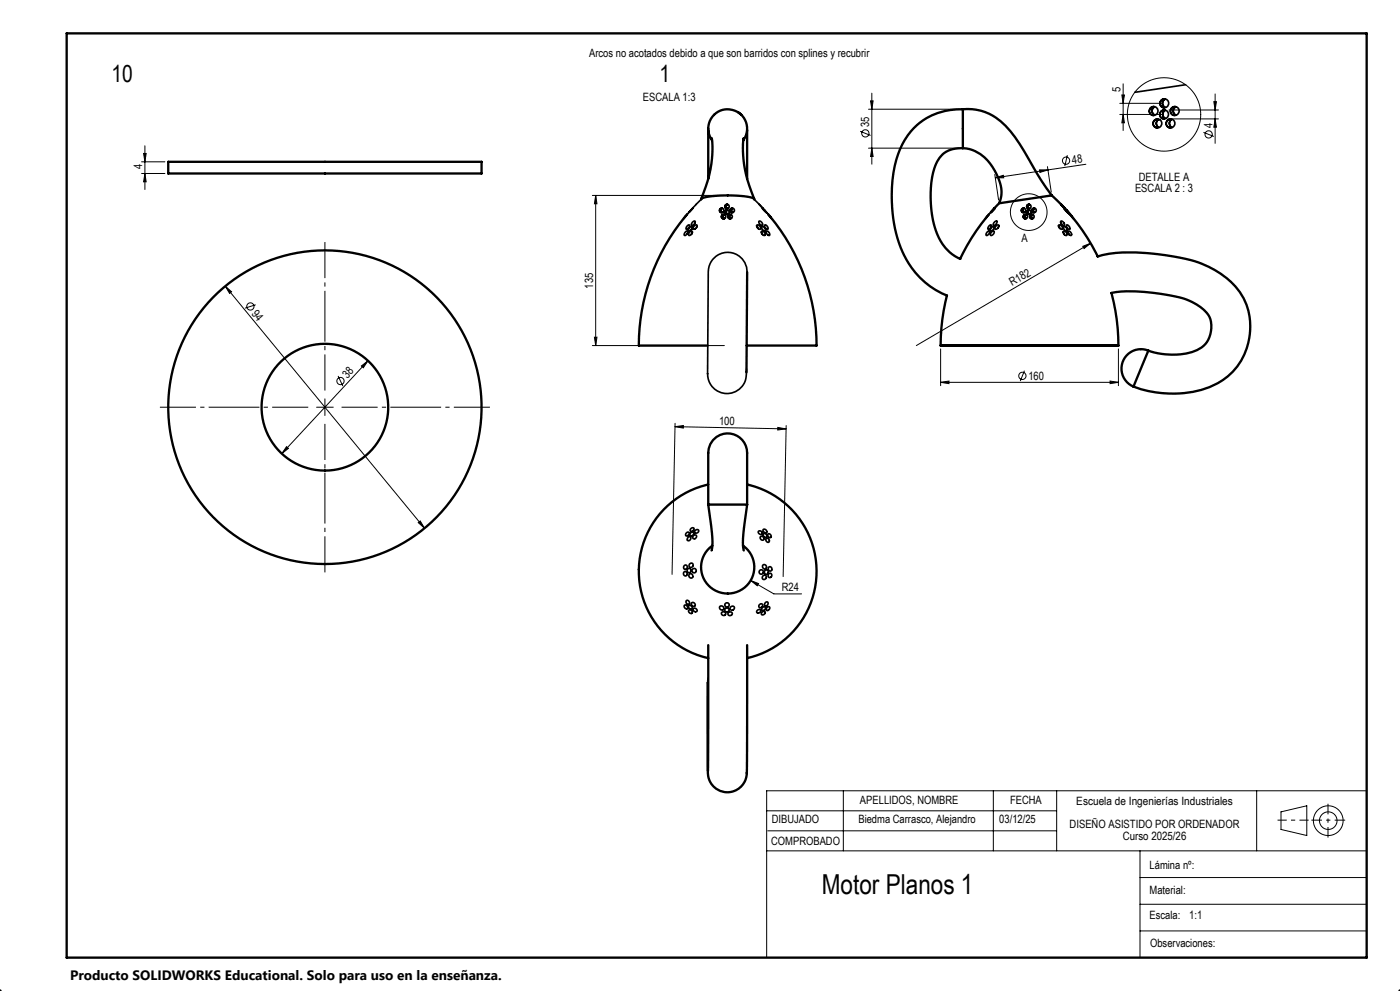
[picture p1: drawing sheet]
<svg xmlns="http://www.w3.org/2000/svg" width="420mm" height="297mm" viewBox="0 0 420 297" stroke-linecap="round" stroke-linejoin="round" font-family="sans-serif">
<g fill="none" stroke="#000" stroke-width=".7">
<path d="M20 10h390v277h-390zM212.5 39v14.6M221.5 33.7a5.8 5.8 0 0 1 1.5 8.3M222.4 34.4a5.8 5.8 0 0 0-7.9-.3 5.8 5.8 0 0 0-.9 7.9M224.1 39v14.6M288.9 32.7a19.4 19.4 0 0 0-20 15.2 42.6 42.6 0 0 0 3 29.9 24.3 24.3 0 0 0 12.2 10.8l-.5 2a60.6 60.6 0 0 0-1.4 13M288.9 32.7a15.8 15.8 0 0 1 14.2 6.6 152.7 152.7 0 0 1 9.3 14.9l3.1 4.4M288.9 32.7v11.7M50.5 48.5h94v3.5h-94zM210.3 59.8a3.6 3.6 0 0 1 3-1 33.4 33.4 0 0 1 12.8 .7l.2 .3M213.5 41.4l.1 .2a33.5 33.5 0 0 1-3.3 18.1M223.1 41.4a33.5 33.5 0 0 0 3.2 18.3"/>
<path d="M288.9 44.4a11.6 11.6 0 0 1 9.5 6.8 10.3 10.3 0 0 1 1.3 9.7l15.8-2.3M288.9 44.4a7.7 7.7 0 0 0-8.6 6 31.5 31.5 0 0 0 1.8 21.7 12.5 12.5 0 0 0 6 5.5M315.5 58.6l2.8 2.7M206.2 64.2a59.8 59.8 0 0 0-14.4 39.4h20.5M230.4 64.2a60.4 60.4 0 0 1 14.5 39.4h-20.9M296.7 64.2l-.3 .4a60.6 60.6 0 0 0-8.4 13M298.2 62.6l.2-.2-1.2 1.3zM299.4 61.3l-1.2 1.2M318.3 61.2l1.3 1.4zM319.2 62.4l1.3 1.3zM319.9 62.9l1.1 1.3zM321 64.2l.3 .3a60.6 60.6 0 0 1 8 12.4"/>
<path d="M329.3 76.9a38 38 0 0 1 15.1-1 51.7 51.7 0 0 1 18.1 4 20 20 0 0 1 12.5 16.4 19.3 19.3 0 0 1-14.7 20.6 33.9 33.9 0 0 1-20.2-1M224.1 81.6l-.2 30M282.2 103.6h53.3zM335.5 103.6a60.3 60.3 0 0 0-2.1-15.8 50.4 50.4 0 0 1 19.6 1.1 16.5 16.5 0 0 1 9.5 5.5 7.9 7.9 0 0 1-6.6 11.5 22.8 22.8 0 0 1-11.4-.8M344.5 105.1a5.8 5.8 0 0 0-7.6 3.1 5.8 5.8 0 0 0 3.2 7.7M344.5 105.1l-4.4 10.8M212.5 145.2a26.7 26.7 0 0 0-20.9 26 26.7 26.7 0 0 0 20.9 26M212.5 151.2a49.7 49.7 0 0 1 1 13.6v.2M212.5 151.2v-13a12.3 12.3 0 0 1 .6-5.1 5.9 5.9 0 0 1 7.2-2.8 5.9 5.9 0 0 1 3.8 6.6v14.3M212.5 151.2h11.6M224.1 151.2l-1.1 9.1-.1 2.8 .3 1.9M224.1 145.2a26.7 26.7 0 0 1 20.9 26 26.7 26.7 0 0 1-20.9 26"/>
<path d="M222.9 163.5a7.9 7.9 0 0 1 1.3 11.7 7.9 7.9 0 0 1-11.8 .1 7.9 7.9 0 0 1 1.3-11.7M212.5 193.3l-.1 37.7M224.1 193.3l-.1 38.4M212.3 204.6v13.7a112.8 112.8 0 0 0 .3 14.9 5.8 5.8 0 0 0 6.5 4.2 5.8 5.8 0 0 0 4.9-5.9"/>
<circle cx="97.5" cy="122" r="47"/>
<circle cx="97.5" cy="122" r="19"/>
</g>
<g fill="none" stroke="#000" stroke-width=".5">
<path d="M346.2 31.9a1.32 1.32 0 0 0-1.4 1.3 1.32 1.32 0 0 0 1.3 1.4M346.3 32.1a1.32 1.32 0 0 0 0 2.3 1.3 1.3 0 0 1-.1-2.3M347.3 35.7a1.33 1.33 0 0 0-1.3 1.3 1.33 1.33 0 0 0 1.3 1.3M347.5 35.9a1.32 1.32 0 0 0 0 2.2 1.3 1.3 0 0 1-.1-2.2M349.3 33a1.32 1.32 0 0 0-1.4 1.3 1.32 1.32 0 0 0 1.4 1.3M349.4 29.6a1.33 1.33 0 0 0-1.4 1.3 1.33 1.33 0 0 0 1.3 1.4M349.4 33.2a1.32 1.32 0 0 0 .1 2.3M349.5 32.1a1.32 1.32 0 0 1 0-2.3 1.28 1.28 0 0 0-.8 1.2 1.28 1.28 0 0 0 .7 1.1M349.5 33.1a1.31 1.31 0 0 0 0 2.3M351.2 35.7a1.32 1.32 0 0 0-1.3 1.3 1.32 1.32 0 0 0 1.3 1.3M351.4 35.9a1.31 1.31 0 0 0 0 2.2M351.4 35.9a1.33 1.33 0 0 0 .2 2.3"/>
<path d="M352.5 32.2l.2-.1a1.3 1.3 0 0 0 0 2.3 1.3 1.3 0 0 1-.2-2.2zM352.5 31.9a1.33 1.33 0 0 0-1.4 1.3 1.33 1.33 0 0 0 1.4 1.4M355.7 25.4l-15.3 2.3M210.6 59.6l-4.4 4.6M226 59.6l1.8 1.7M205.6 69.6l.5-.4a.77 .77 0 0 1 0 .9 .77 .77 0 0 1-.8 .3zM206.1 64.3l-1.1 1.3zM206.3 67.6l.4-.2a.87 .87 0 0 1-.9 1.2zM206.9 69.5l.6-.3a.75 .75 0 0 1 0 1 .75 .75 0 0 1-.9 .2zM206.9 68.2l.5-.3a.77 .77 0 0 1 0 .9 .77 .77 0 0 1-.9 .3zM207.6 68.4l-.1 .3M207.6 62.6l.3-.2-1.2 1.3z"/>
<path d="M207.7 69.6l-.3 .6M207.7 66.6l.7-.4a.88 .88 0 0 1-1 1.2zM208.2 67.7l.8-.3a.85 .85 0 0 1-.1 .9 .85 .85 0 0 1-1 .3zM208.9 68l.1 .2M216.5 62.5h.1l-.3 .7 .3 .4-.3-.3zM216.5 62.4a.66 .66 0 0 0-.6 .6 .66 .66 0 0 0 .6 .7M217.1 64.3a.66 .66 0 0 0-.7 .6 .66 .66 0 0 0 .7 .7M217.1 64.4l-.2 .7 .4 .4-.4-.5zM218 61.4l.2-.1-.4 .6 .4 .6-.4-.6zM218 63.1l.2-.1-.3 .5 .3 .6-.4-.5zM218.1 62.9a.66 .66 0 0 0-.7 .7 .66 .66 0 0 0 .7 .6M218.1 61.2a.66 .66 0 0 0-.6 .7 .66 .66 0 0 0 .6 .7"/>
<path d="M219.1 64.3a.66 .66 0 0 0-.7 .6 .66 .66 0 0 0 .6 .7M219.1 64.4l-.2 .7 .3 .4-.3-.4zM219.6 62.6l.2-.1-.3 .7 .3 .4-.4-.6zM219.7 62.4a.66 .66 0 0 0-.7 .6 .66 .66 0 0 0 .7 .7M227 67.7l.4 .7M227.1 67.5a.84 .84 0 0 1 .8 .3 .84 .84 0 0 1 .1 .9 1.04 1.04 0 0 1-.9-1.2zM227.7 66.3a.84 .84 0 0 1 .8 .3 .84 .84 0 0 1 .1 1 1.11 1.11 0 0 1-.9-1.3zM227.7 61.2l1.3 1.4zM228.4 69.6l.3 .7M228.5 69.3a.8 .8 0 0 1 .8 .4 .8 .8 0 0 1 0 .9 1.03 1.03 0 0 1-.8-1.3zM228.6 68a.83 .83 0 0 1 .8 .3 .83 .83 0 0 1 0 .9 1.05 1.05 0 0 1-.8-1.2zM228.7 62.4l1.2 1.3z"/>
<path d="M229 62.5l.3 .4M229.3 62.9l1.2 1.3zM229.4 67.4a.86 .86 0 0 1 .8 1.3 1.12 1.12 0 0 1-.8-1.3zM230 69.3a.92 .92 0 0 1 .8 1.3 .97 .97 0 0 1-.8-1.3zM230.4 64.2l1.1 1.4zM296.1 69.5l.5-.3a.76 .76 0 0 1 0 .9 .76 .76 0 0 1-.8 .3zM296.6 64.3l-1 1.3zM296.9 67.6l.4-.2a.88 .88 0 0 1-.9 1.2zM297.4 69.6l.6-.4a.76 .76 0 0 1 0 1 .76 .76 0 0 1-.9 .2zM297.6 68.1l.5-.2a.86 .86 0 0 1-.1 .9 .86 .86 0 0 1-.9 .3l.1-.5zM298.2 62.5l-1.5 1.7M298.3 66.5l.7-.2a.88 .88 0 0 1-1 1.1z"/>
<path d="M298.7 67.8l.8-.4a.85 .85 0 0 1-.1 .9 .85 .85 0 0 1-.9 .3zM299.7 67.8l-.3 .6M299.8 60.9l-.4 .4M307 62.6l.2-.1-.4 .7 .3 .4-.3-.4zM307.1 62.4a.66 .66 0 0 0-.7 .6 .66 .66 0 0 0 .7 .7M307.7 64.3a.66 .66 0 0 0-.7 .6 .66 .66 0 0 0 .6 .7M307.8 64.4l-.3 .4 .3 .7-.4-.6 .3-.5M308.7 62.9a.66 .66 0 0 0-.7 .7 .66 .66 0 0 0 .6 .6M308.7 61.2a.66 .66 0 0 0-.7 .7 .66 .66 0 0 0 .7 .7M308.7 61.3l-.3 .5 .3 .7M308.7 61.3l-.3 .6 .3 .6M308.8 63l-.4 .4 .4 .7-.4-.5 .3-.6"/>
<path d="M309.6 64.3a.66 .66 0 0 0-.7 .6 .66 .66 0 0 0 .7 .7M309.7 65.5l-.3-.7 .3-.4-.3 .6 .4 .5M310.3 62.5l-.3 .7 .3 .4-.3-.4zM310.3 62.4a.66 .66 0 0 0-.7 .6 .66 .66 0 0 0 .6 .7M317.5 67.7l.4 .7M317.6 67.5a.89 .89 0 0 1 .9 .3 .89 .89 0 0 1 .1 .9 1.01 1.01 0 0 1-1-1.2zM318.2 66.7l.3 .5M318.2 66.3a.92 .92 0 0 1 1 1.3 1.06 1.06 0 0 1-1-1.3zM318.9 69.5l.4 .8M319.1 69.3a.87 .87 0 0 1 .8 1.3 .95 .95 0 0 1-.8-1.3zM319.2 67.9a.89 .89 0 0 1 .8 1.3 1 1 0 0 1-.8-1.3zM319.5 62.5l.4 .4"/>
<path d="M320 67.4a.95 .95 0 0 1 .8 1.3 1.05 1.05 0 0 1-.8-1.3zM320.4 69.7l.3 .6M320.5 69.3a.88 .88 0 0 1 .8 1.3 .99 .99 0 0 1-.8-1.3zM321 64.2l1.1 1.4zM224.1 81.6a5.9 5.9 0 0 0-6.3-5.9 5.9 5.9 0 0 0-5.3 6.9l-.2 29.5M224 110.5a6.5 6.5 0 0 1-3.3 6.8 5.8 5.8 0 0 1-8.4-5.4M283.2 103.6h51.3zM206 159.6a.47 .47 0 0 1 .8 .1 .47 .47 0 0 1-.3 .7 .51 .51 0 0 1-.8 0 .51 .51 0 0 1 .3-.8zM207.2 159.7a.55 .55 0 0 1 1 0 .55 .55 0 0 1-.6 .8 .48 .48 0 0 1-.6-.2 .48 .48 0 0 1 .2-.6zM207.2 158.4a.52 .52 0 0 1 .9-.1 .52 .52 0 0 1-.3 .8 .44 .44 0 0 1-.7 0 .44 .44 0 0 1 .1-.7zM208.6 159a.58 .58 0 0 1 .7-.3 .58 .58 0 0 1 .3 .7 .58 .58 0 0 1-.7 .4l-.5-.3zM227.5 159.3a.64 .64 0 0 1 .9 0 .64 .64 0 0 1 0 .9 .75 .75 0 0 1-.9-.9z"/>
<path d="M228.9 158.7a.64 .64 0 0 1 .9 .1 .64 .64 0 0 1 0 .9 .78 .78 0 0 1-.9-1zM229.1 159.9a.66 .66 0 0 1 .8 .3 .66 .66 0 0 1-.1 .8 .72 .72 0 0 1-.7-.3 .72 .72 0 0 1 0-.8zM205.9 180a.63 .63 0 0 1 .9 .3 .63 .63 0 0 1-.4 .8 .77 .77 0 0 1-.5-1.1zM206.4 161.1a.53 .53 0 0 1 .9 0 .53 .53 0 0 1-.3 .8 .51 .51 0 0 1-.8-.1 .51 .51 0 0 1 .2-.7zM229.9 161.4a.63 .63 0 0 1 .8 .3 .63 .63 0 0 1-.4 .8 .77 .77 0 0 1-.4-1.1zM230.4 160a.61 .61 0 0 1 .9 .3 .61 .61 0 0 1-.4 .8 .75 .75 0 0 1-.5-1.1zM205.4 181.4a.61 .61 0 0 1 .8 .3 .61 .61 0 0 1-.3 .8 .74 .74 0 0 1-.5-1.1zM206.6 181.6a.63 .63 0 0 1 .9 .1 .63 .63 0 0 1-.1 .9 .77 .77 0 0 1-.8-1zM206.6 182.9a.63 .63 0 0 1 .9 .1 .63 .63 0 0 1-.1 .9 .78 .78 0 0 1-.8-1zM207.5 180.6a.61 .61 0 0 1 1 .3 .61 .61 0 0 1-.4 .8 .7 .7 0 0 1-.6-1.1zM208 182.4a.6 .6 0 0 1 .9 .1 .6 .6 0 0 1-.2 .9 .69 .69 0 0 1-.7-1zM227.2 182.9a.57 .57 0 0 1 .7-.2 .57 .57 0 0 1 .3 .7 .57 .57 0 0 1-.7 .3l-.5-.3z"/>
<path d="M227.8 181.2a.58 .58 0 0 1 .8-.1 .58 .58 0 0 1 .2 .7 .58 .58 0 0 1-.7 .3l-.5-.2zM228.6 183.5a.55 .55 0 0 1 .6-.3 .55 .55 0 0 1 .4 .6 .55 .55 0 0 1-.6 .4l-.6-.1zM228.7 182.1a.53 .53 0 0 1 .9-.1 .53 .53 0 0 1-.4 .9 .47 .47 0 0 1-.7-.1 .47 .47 0 0 1 .2-.7zM229.7 180.5a.54 .54 0 0 1 .8 .3 .54 .54 0 0 1-.4 .7 .53 .53 0 0 1-.8-.2 .53 .53 0 0 1 .4-.8zM230.1 182.1a.5 .5 0 0 1 .8-.1 .5 .5 0 0 1-.2 .8 .48 .48 0 0 1-.8 0 .48 .48 0 0 1 .2-.7zM212.5 203.2l-.2 1.4 .1 .5"/>
<circle cx="346.1" cy="33.3" r="1.33"/>
<circle cx="347.2" cy="37" r="1.33"/>
<circle cx="349.2" cy="34.3" r="1.34"/>
<circle cx="349.3" cy="31" r="1.34"/>
<circle cx="351.1" cy="37" r="1.34"/>
<circle cx="352.4" cy="33.3" r="1.34"/>
<circle cx="216.5" cy="63" r=".67"/>
<circle cx="217.1" cy="64.9" r=".67"/>
<circle cx="218.1" cy="63.6" r=".67"/>
<circle cx="218.1" cy="61.9" r=".67"/>
<circle cx="219" cy="64.9" r=".67"/>
<circle cx="219.7" cy="63" r=".67"/>
<circle cx="307" cy="63" r=".67"/>
<circle cx="307.6" cy="64.9" r=".67"/>
<circle cx="308.6" cy="63.6" r=".67"/>
<circle cx="308.6" cy="61.9" r=".67"/>
<circle cx="309.6" cy="64.9" r=".67"/>
<circle cx="310.2" cy="63" r=".67"/>
<circle cx="205.6" cy="171.9" r=".62"/>
<circle cx="205.7" cy="170" r=".62"/>
<circle cx="206.7" cy="171" r=".63"/>
<circle cx="207.3" cy="169.4" r=".63"/>
<circle cx="207.3" cy="172.5" r=".66"/>
<circle cx="208.2" cy="171" r=".64"/>
<circle cx="208.4" cy="160.9" r=".59"/>
<circle cx="228.4" cy="171.4" r=".64"/>
<circle cx="228.7" cy="161.2" r=".58"/>
<circle cx="229.2" cy="173" r=".63"/>
<circle cx="229.4" cy="169.8" r=".65"/>
<circle cx="229.9" cy="171.4" r=".62"/>
<circle cx="231" cy="172.4" r=".61"/>
<circle cx="231.1" cy="170.4" r=".62"/>
<circle cx="216.5" cy="182.2" r=".63"/>
<circle cx="217.1" cy="184" r=".6"/>
<circle cx="218" cy="182.8" r=".61"/>
<circle cx="218.1" cy="181.3" r=".64"/>
<circle cx="219" cy="184" r=".6"/>
<circle cx="219.6" cy="182.2" r=".65"/>
</g>
<g fill="none" stroke="#000" stroke-width=".3">
<path d="M258.1 39.4l3.1 1.2M260.6 32.7h27.3M261.2 30.2h.7l-.3 2.5zM261.6 27.9v21.3M335.9 31h12.8M335.9 34.3h12.8M336.6 28.5h.7l-.4 2.5zM336.9 34.3l.4 2.5h-.7zM336.9 25.1v14M350.7 35.6h14.8M350.7 33h14.8M361 39.7l3.1 1.2"/>
<path d="M364.2 30.5h.7l-.4 2.5zM364.5 35.6l.4 2.5h-.7zM364.5 28.2v14.8M42.5 48.5h7M42.5 52h7M43.1 46h.8l-.4 2.5zM43.5 52l.4 2.5h-.8zM43.5 43.7v13.1M177.7 58.6h39.6M178.7 58.6l.4 2.5h-.8zM178.7 58.6v45M260.6 44.4h27.3"/>
<path d="M261.6 44.4l.3 2.5h-.7zM298.4 52.3l1.2 7.6M298.6 53.3l2.4-.8 .1 .8zM311.9 50.9h2.5l-2.4 .8zM314.2 49.9l1.2 7.7M320.2 46.5l-.8 3.3M325.8 49.2l-27.2 4.1M324.8 73.8l2.4-.9-2 1.6zM327.2 72.9l-52.3 30.7M67.6 85.8l1.9 1.7-.6 .4zM67.6 85.8l59.8 72.5M76.7 91.3l-3.2 1.1"/>
<path d="M97.5 119.5v5M101.4 112.7l1.5 3M108.4 109.7l2-1.6-1.4 2.1zM110.4 108.1l-25.9 27.9M177.7 103.6h39.6M178.3 101.1h.8l-.4 2.5zM282.2 114.6l2.5-.4v.8zM282.2 104.6v11M282.2 114.6h53.3M307.3 111.1l-1.2 3.1M333 114.2l2.5 .4-2.5 .4zM335.5 104.6v11"/>
<path d="M86 133.9l.5 .5-2 1.6zM95 122h5M202.5 127.9l2.5-.4v.8zM202.5 127.9l33.3 .6M202.5 126.9l-.9 45.2M233.3 128.1l2.5 .4-2.5 .4zM235.8 127.5l-.9 45.3M125.5 156.6l.6-.5 1.3 2.2zM225.2 174l2.4 .9-.4 .7zM225.2 174l7 4h8.3M253 237v18M298 237v18"/>
<path d="M317 237v18M377 237v18M410 237h-180v50M230 255h180M230 243h87M230.3 249h86.7M342 255v32M384.3 243.3l7.7-1.8v8.9l-7.7-1.8zM342 279h68M342 271h68M342 263h68M-.1 297h.6"/>
<path d="M0 297l.1 .1M0 296.5v.6M.4 296.6l-.4 .5M419.5 297h.5M419.6 296.6l.4 .4M420 296.5v.6M420 297l-.1 .1"/>
<circle cx="259.6" cy="40" r="1.09"/>
<circle cx="349.2" cy="34.3" r="11"/>
<circle cx="319.8" cy="48.1" r="1.09"/>
<circle cx="362.6" cy="40.3" r="1.09"/>
<circle cx="308.6" cy="63.6" r="5.5"/>
<circle cx="75.1" cy="91.8" r="1.09"/>
<circle cx="102.1" cy="114.2" r="1.09"/>
<circle cx="306.7" cy="112.6" r="1.09"/>
<circle cx="398.5" cy="245.9" r="4.5"/>
<circle cx="398.5" cy="245.9" r="2.64"/>
</g>
<path d="M97.5 117v-44.5M92.5 122h-44.5M97.5 127v44.5M102.5 122h44.5" fill="none" stroke="#000" stroke-width=".3" stroke-dasharray="15.2 1.3 1.3 1.3" stroke-dashoffset="4.4" stroke-linecap="butt"/>
<path d="M398.4 251v-10.1M403.5 245.8h-10.1" fill="none" stroke="#000" stroke-width=".3" stroke-dasharray="6.3 1.3 1.3 1.3" stroke-dashoffset="3.2" stroke-linecap="butt"/>
<path d="M392.6 245.8h-9.3" fill="none" stroke="#000" stroke-width=".3" stroke-dasharray="6.3 1.3 1.3 1.3" stroke-dashoffset="3.6" stroke-linecap="butt"/>
<g fill="#000">
<path d="M324.8 73.8l2.4-.9-2 1.6zM225.2 174l2.4 .9-.4 .7z"/>
<path d="M364.5 35.6l.4 2.5h-.7zM364.2 30.5h.7l-.4 2.5z"/>
<path d="M43.1 46h.8l-.4 2.5zM43.5 52l.4 2.5h-.8zM336.6 28.5h.7l-.4 2.5zM336.9 34.3l.4 2.5h-.7z"/>
<path d="M261.6 44.4l.3 2.5h-.7zM261.2 30.2h.7l-.3 2.5z"/>
<path d="M311.9 50.9h2.5l-2.4 .8zM298.6 53.3l2.4-.8 .1 .8z"/>
<path d="M178.3 101.1h.8l-.4 2.5zM178.7 58.6l.4 2.5h-.8z"/>
<path d="M282.2 114.6l2.5-.4v.8zM333 114.2l2.5 .4-2.5 .4z"/>
<path d="M86 133.9l-1.5 2.1 2-1.6zM108.4 109.7l.6 .5 1.4-2.1z"/>
<path d="M202.5 127.9l2.5-.4v.8zM233.3 128.1l2.5 .4-2.5 .4z"/>
<path d="M125.5 156.6l1.9 1.7-1.3-2.2zM67.6 85.8l1.3 2.1 .6-.4z"/>
</g>
<text font-size="8.2" x="246.6" y="267.9">Motor Planos 1</text>
<g font-size="7.1">
<text x="33.4" y="24.5">10</text>
<text x="197.9" y="24.5">1</text>
</g>
<text font-size="4.1" x="21" y="293.7">Producto SOLIDWORKS Educational. Solo para uso en la enseñanza.</text>
<g font-size="3.4">
<text x="176.8" y="16.9">Arcos no acotados debido a que son barridos con splines y recubrir</text>
<text x="336.2" y="27.5" transform="rotate(-90 336.2 27.5)">5</text>
<text x="192.9" y="30.4">ESCALA 1:3</text>
<text x="260.8" y="38.2" transform="rotate(-90 260.8 38.2)">35</text>
<text x="363.8" y="38.5" transform="rotate(-90 363.8 38.5)">4</text>
<text x="42.7" y="50.8" transform="rotate(-90 42.7 50.8)">4</text>
<text x="321.8" y="49" transform="rotate(-8 321.8 49)">48</text>
<text x="340.5" y="57.6">ESCALA 2 : 3</text>
<text x="341.6" y="54.1">DETALLE A</text>
<text x="306.5" y="72.5">A</text>
<text x="177.9" y="86.5" transform="rotate(-90 177.9 86.5)">135</text>
<text x="303.7" y="85.8" transform="rotate(-30 303.7 85.8)">R182</text>
<text x="75.3" y="94" transform="rotate(51 75.3 94)">94</text>
<text x="104.2" y="113.7" transform="rotate(-47 104.2 113.7)">38</text>
<text x="308.5" y="113.8">160</text>
<text x="215.7" y="127.4" transform="rotate(1 215.7 127.4)">100</text>
<text x="234.5" y="177.2">R24</text>
<text x="258" y="240.8">APELLIDOS, NOMBRE</text>
<text x="303" y="240.8">FECHA</text>
<text x="322.9" y="241.2">Escuela de Ingenierías Industriales</text>
<text x="231.6" y="246.7">DIBUJADO</text>
<text x="257.5" y="246.6">Biedma Carrasco, Alejandro</text>
<text x="299.8" y="246.7">03/12/25</text>
<text x="320.9" y="248.2">DISEÑO ASISTIDO POR ORDENADOR</text>
<text x="336.8" y="251.7">Curso 2025/26</text>
<text x="231.4" y="253.2">COMPROBADO</text>
<text x="344.9" y="260.4">Lámina nº:</text>
<text x="344.9" y="268">Material:</text>
<text x="344.9" y="275.4">Escala:</text>
<text x="356.8" y="275.4">1:1</text>
<text x="345" y="283.9">Observaciones:</text>
</g>
</svg>
